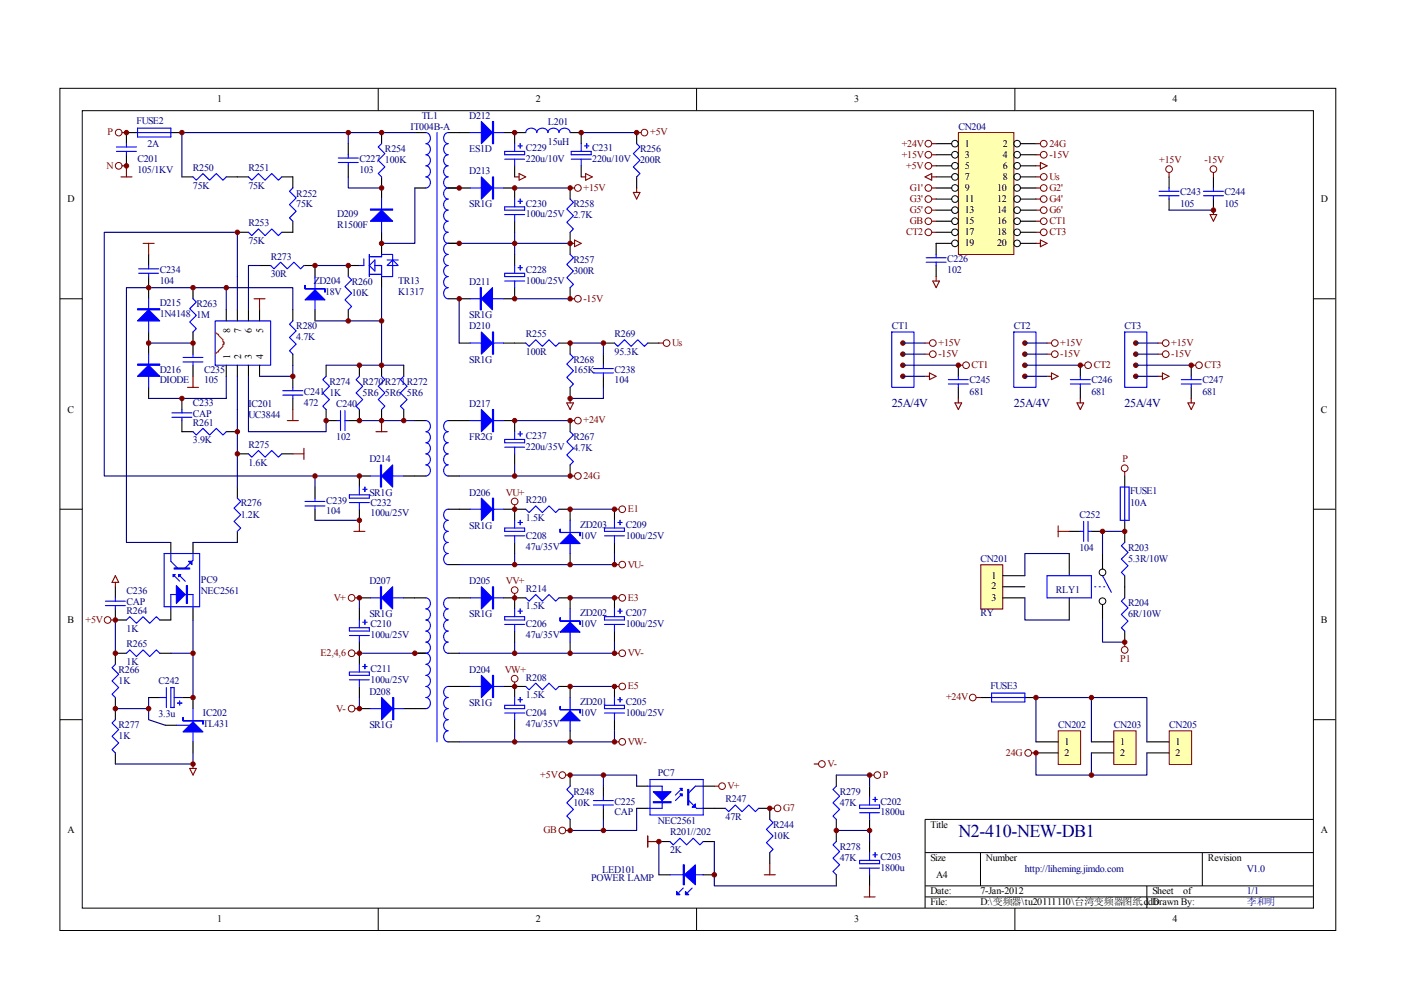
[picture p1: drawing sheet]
<svg xmlns="http://www.w3.org/2000/svg" width="297mm" height="210mm" viewBox="0 0 297 210" stroke-linecap="round" stroke-linejoin="round" font-family="sans-serif">
<g fill="none" stroke="#000" stroke-width=".21">
<path d="M12.7 18.7h270.5v178.6h-270.5zM80.2 18.7v4.7M147.7 18.7v4.7M215.2 18.7v4.7M17.4 23.5h261.1v169h-261.1zM12.7 63.3h4.7M278.4 63.3h4.7M12.7 108h4.7M278.4 108h4.7M12.7 152.6h4.7M278.4 152.6h4.7M278.4 173.7h-82.3v18.8"/>
<path d="M80.2 192.5v4.7M147.7 192.5v4.7M196.1 180.8h82.3M196.1 187.8h82.3M196.1 190.2h82.3M207.9 180.8v7M215.2 192.5v4.7M243.2 187.8v4.7M254.9 180.8v7"/>
</g>
<g fill="none" stroke="#000" stroke-width=".23">
<path d="M26.8 28.1v2.4M26.8 32.8v2.4M38.6 37.5h2.3M48 37.5h4.7M59.7 37.5h2.4v2.4M73.8 30.5v2.3M73.8 35.2v2.3M80.9 28.1v2.4M80.9 37.5v4.7M88 28.1h2.3M88 39.9h2.3M95 28.1h4.7"/>
<path d="M95 39.9h4.7M106.8 28.1h4.7M106.8 39.9h2.3v2.3M109.1 28.1v2.4M109.1 35.2v2.3M120.9 28.1h2.3v2.4M120.9 39.9v2.3M123.2 35.2v2.3M135 28.1v2.4M135 37.5v2.4M31.5 53.9v2.4M31.5 58.6v4.7"/>
<path d="M50.3 49.3h2.4M55 56.3h2.4M62.1 46.9v2.4h-2.4M64.4 56.3h2.4v2.3M76.2 56.3h-2.4v2.3M80.9 49.3v4.6M80.9 58.6v2.4M95 51.6h2.4M109.1 46.9v2.4M109.1 53.9v2.4M120.9 49.3v4.6M31.5 70.4v4.7"/>
<path d="M40.9 61v2.3M40.9 70.4v4.7M40.9 77.4v2.4M48 65.7v2.3M48 77.4v2.4M50.3 65.7v2.3M50.3 77.4v2.4M52.7 65.7v2.3M52.7 77.4v2.4M55 65.7v2.3M55 77.4v2.4M62.1 65.7v2.3"/>
<path d="M62.1 75.1v2.3M62.1 79.8v2.3M66.8 65.7v2.3M69.1 77.4v2.4M73.8 65.7v2.3M76.2 77.4v2.4M80.9 77.4v2.4M85.6 77.4v2.4M95 63.3h4.7M97.4 72.7h2.3M106.8 72.7h4.7M109.1 61v2.3h-2.3"/>
<path d="M118.5 72.7h2.4v2.4M120.9 61v2.3M127.9 72.7h2.4M127.9 75.1v2.3M127.9 79.8v2.3M137.3 72.7h2.4M31.5 82.1v2.4M38.6 84.5v2.3M38.6 89.2v2.3h2.3M48 91.5h2.3M50.3 96.2h2.4M59.7 96.2h2.4"/>
<path d="M62.1 84.5v2.3M69.1 86.8v2.4h2.4M76.2 86.8v2.4h-2.4M80.9 86.8v2.4M85.6 86.8v2.4M88 89.2h2.3M95 89.2h4.7M106.8 89.2h2.3v2.3M109.1 96.2v2.4M120.9 82.1v2.4M120.9 89.2v2.3M120.9 98.6v2.3"/>
<path d="M36.2 115v2.4M40.9 115v2.4M50.3 103.3v2.3M50.3 112.7v2.3M66.8 103.3v2.3M66.8 108v2.3M76.2 108v2.3M78.5 100.9h-2.3v2.4M85.6 100.9h4.7M95 100.9h2.4M95 119.7h2.4M95 108h4.7"/>
<path d="M106.8 108h4.7M109.1 108v2.3M109.1 115v2.4M118.5 108h2.4v2.3M120.9 117.4v2.3M130.3 108v2.3M130.3 115v2.4M24.5 129.1v2.4h2.3M24.5 124.4v2.4M26.8 138.5h-2.3v2.4M33.9 138.5h2.3M36.2 129.1v2.4h-2.3"/>
<path d="M40.9 129.1v2.4M76.2 126.8h2.3M76.2 129.1v2.4M76.2 136.2v4.7M85.6 126.8h4.7M88 138.5h2.3M95 126.8h4.7M95 138.5h2.4M106.8 126.8h4.7M109.1 126.8v2.3M109.1 133.8v2.4M118.5 126.8h2.4v2.3"/>
<path d="M120.9 136.2v2.3M130.3 126.8v2.3M130.3 133.8v2.4M24.5 147.9v4.7M24.5 159.6v2.4M31.5 147.9h2.4M35 153.8h2.4M38.6 147.9h2.3v2.3M40.9 157.3v2.3M76.2 150.2h2.3M76.2 145.5v2.4M85.6 150.2h4.7"/>
<path d="M95 145.5h4.7M95 157.3h2.4M106.8 145.5h4.7M109.1 145.5v2.4M109.1 152.6v2.3M118.5 145.5h2.4v2.4M120.9 154.9v2.4M130.3 145.5v2.4M130.3 152.6v2.3M120.9 164.3v2.4M120.9 173.7v2.4M127.9 166.7v2.3"/>
<path d="M127.9 171.4v2.3M135 166.7h2.3M135 171.4h2.3M149.1 166.7h2.3M149.1 171.4h4.7M160.9 171.4h2.3v2.3M163.2 180.8v2.3"/>
</g>
<g fill="none" stroke="#00f" stroke-width=".23">
<path d="M24.7 31.2h4.2M24.7 32.1h4.2M26.8 30.5v.7M26.8 32.1v.7M40.9 37.5l.7 .7 1.4-1.4 1.4 1.4 1.5-1.4 1.4 1.4 .7-.7M52.7 37.5l.7 .7 1.4-1.4 1.4 1.4 1.4-1.4 1.4 1.4 .7-.7M62.1 39.9l-.7 .7 1.4 1.4-1.4 1.4 1.4 1.4-1.4 1.4 .7 .7M71.7 33.5h4.3M71.7 34.5h4.3M73.8 32.8v.7M73.8 34.5v.7M80.9 30.5l-.7 .7 1.4 1.4-1.4 1.4 1.4 1.4-1.4 1.4 .7 .7"/>
<path d="M90.3 28.1a1.2 1.2 0 0 1 .9 1.2 1.2 1.2 0 0 1-.9 1.2 1.2 1.2 0 0 1 .9 1.1 1.2 1.2 0 0 1-.9 1.2 1.2 1.2 0 0 1 .9 1.2 1.2 1.2 0 0 1-.9 1.2 1.2 1.2 0 0 1 .9 1.1 1.2 1.2 0 0 1-.9 1.2 1.2 1.2 0 0 1 .9 1.2 1.2 1.2 0 0 1-.9 1.2M92.7 28.1v129.2M95 28.1a1.2 1.2 0 0 0-.9 1.2 1.2 1.2 0 0 0 .9 1.2 1.21 1.21 0 0 0-.9 1.1 1.21 1.21 0 0 0 .9 1.2 1.2 1.2 0 0 0-.9 1.2 1.2 1.2 0 0 0 .9 1.2 1.2 1.2 0 0 0-.9 1.1 1.2 1.2 0 0 0 .9 1.2 1.2 1.2 0 0 0-.9 1.2 1.2 1.2 0 0 0 .9 1.2 1.2 1.2 0 0 0-.9 1.1 1.2 1.2 0 0 0 .9 1.2 1.2 1.2 0 0 0-.9 1.2 1.2 1.2 0 0 0 .9 1.2 1.2 1.2 0 0 0-.9 1.1 1.2 1.2 0 0 0 .9 1.2 1.21 1.21 0 0 0-.9 1.2 1.21 1.21 0 0 0 .9 1.2 1.2 1.2 0 0 0-.9 1.1 1.2 1.2 0 0 0 .9 1.2 1.2 1.2 0 0 0-.9 1.2 1.2 1.2 0 0 0 .9 1.1 1.2 1.2 0 0 0-.9 1.2 1.2 1.2 0 0 0 .9 1.2 1.2 1.2 0 0 0-.9 1.2 1.2 1.2 0 0 0 .9 1.1 1.2 1.2 0 0 0-.9 1.2 1.2 1.2 0 0 0 .9 1.2 1.2 1.2 0 0 0-.9 1.2 1.2 1.2 0 0 0 .9 1.1M99.7 28.1h7.1M99.7 39.9h7.1M107 32.1h4.2v.7h-4.2zM107 33.7h4.2M109.1 30.5v1.6M109.1 33.7v1.5M109.8 30.9h1M110.3 30.5v.9M111.5 28.1a1.21 1.21 0 0 1 1.1-.9 1.21 1.21 0 0 1 1.2 .9 1.21 1.21 0 0 1 1.2-.9 1.21 1.21 0 0 1 1.2 .9 1.2 1.2 0 0 1 1.2-.9 1.2 1.2 0 0 1 1.1 .9 1.21 1.21 0 0 1 1.2-.9 1.21 1.21 0 0 1 1.2 .9"/>
<path d="M121.1 32.1h4.2v.7h-4.2zM121.1 33.7h4.2M123.2 30.5v1.6M123.2 33.7v1.5M123.9 30.9h1M124.4 30.5v.9M135 30.5l.7 .7-1.4 1.4 1.4 1.4-1.4 1.4 1.4 1.4-.7 .7M29.4 57h4.2M29.4 57.9h4.2M31.5 56.3v.7M31.5 57.9v.7M52.7 49.3l.7 .7 1.4-1.5 1.4 1.5 1.4-1.5 1.4 1.5 .7-.7"/>
<path d="M57.4 56.3l.7 .7 1.4-1.4 1.4 1.4 1.4-1.4 1.4 1.4 .7-.7M66.8 58.6v7.1M73.8 58.6l.7 .7-1.4 1.5 1.4 1.4-1.4 1.4 1.4 1.4-.7 .7M77.1 54.9v1.4h-.9M78.3 54.4h2.6v-.5h2.3v4.7h-2.3v-2.3h-1.4M78.3 53.9v4.7M78.3 58.2h2.6M78.3 56.3l1.2-1.2v2.4zM80.9 42.2v7.1M82.1 56.3l1.1-1.2 1.2 1.2zM82.1 55.1h2.3M107 57.9h4.2v.7h-4.2z"/>
<path d="M107 43.9h4.2v.7h-4.2zM107 45.5h4.2M107 59.6h4.2M109.1 42.2v1.7M109.1 45.5v1.4M109.1 56.3v1.6M109.1 59.6v1.4M109.8 42.7h1M109.8 56.8h1M110.3 42.2v.9M110.3 56.3v.9M120.9 53.9l.7 .8-1.4 1.4 1.4 1.4-1.4 1.4 1.4 1.4-.7 .7"/>
<path d="M120.9 42.2l.7 .7-1.4 1.4 1.4 1.4-1.4 1.4 1.4 1.4-.7 .8M31.5 63.3v7.1M31.5 75.1v7M38.8 75.8h4.2M38.8 76.7h4.2M40.9 63.3l.7 .7-1.4 1.5 1.4 1.4-1.4 1.4 1.4 1.4-.7 .7M40.9 75.1v.7M40.9 76.7v.7M45.6 68h11.8v9.4h-11.8zM62.1 68l-.7 .7 1.4 1.5-1.4 1.4 1.4 1.4-1.4 1.4 .7 .7M69.1 79.8l-.7 .7 1.4 1.4-1.4 1.4 1.4 1.4-1.4 1.4 .7 .7M76.2 79.8l-.7 .7 1.4 1.4-1.4 1.4 1.4 1.4-1.4 1.4 .7 .7"/>
<path d="M80.9 79.8l.7 .7-1.4 1.4 1.4 1.4-1.4 1.4 1.4 1.4-.7 .7M85.6 79.8l-.7 .7 1.4 1.4-1.4 1.4 1.4 1.4-1.4 1.4 .7 .7M99.7 63.3h7.1M99.7 72.7h7.1M111.5 72.7l.7 .7 1.4-1.4 1.4 1.4 1.4-1.4 1.4 1.4 .7-.7M120.9 75.1l.7 .7-1.4 1.4 1.4 1.4-1.4 1.4 1.4 1.4-.7 .7M125.8 78.1h4.2M125.8 79.1h4.2M127.9 77.4v.7M127.9 79.1v.7M130.3 72.7l.7 .7 1.4-1.4 1.4 1.4 1.4-1.4 1.4 1.4 .7-.7M36.4 87.5h4.3"/>
<path d="M36.4 88.5h4.3M38.6 86.8v.7M38.6 88.5v.7M40.9 91.5l.7 .7 1.4-1.4 1.4 1.4 1.5-1.4 1.4 1.4 .7-.7M52.7 96.2l.7 .7 1.4-1.4 1.4 1.4 1.4-1.4 1.4 1.4 .7-.7M60 82.8h4.2M60 83.8h4.2M62.1 82.1v.7M62.1 83.8v.7M71.5 89.2h.7M72.2 87.1v4.2M73.1 89.2h.7"/>
<path d="M73.1 87.1v4.2M90.3 89.2a1.2 1.2 0 0 1 .9 1.2 1.2 1.2 0 0 1-.9 1.1 1.2 1.2 0 0 1 .9 1.2 1.2 1.2 0 0 1-.9 1.2 1.2 1.2 0 0 1 .9 1.2 1.2 1.2 0 0 1-.9 1.1M90.3 96.2a1.2 1.2 0 0 1 .9 1.2 1.2 1.2 0 0 1-.9 1.2 1.2 1.2 0 0 1 .9 1.1 1.2 1.2 0 0 1-.9 1.2M95 96.2a1.2 1.2 0 0 0-.9 1.2 1.2 1.2 0 0 0 .9 1.2 1.2 1.2 0 0 0-.9 1.1 1.2 1.2 0 0 0 .9 1.2M95 89.2a1.2 1.2 0 0 0-.9 1.2 1.2 1.2 0 0 0 .9 1.1 1.2 1.2 0 0 0-.9 1.2 1.2 1.2 0 0 0 .9 1.2 1.2 1.2 0 0 0-.9 1.2 1.2 1.2 0 0 0 .9 1.1M99.7 89.2h7.1M107 93.2h4.2v.7h-4.2zM107 94.8h4.2M109.1 91.5v1.7M109.1 94.8v1.4M109.8 92h1M110.3 91.5v1"/>
<path d="M120.9 91.5l.7 .7-1.4 1.4 1.4 1.5-1.4 1.4 1.4 1.4-.7 .7M34.8 117.4h7.5v11.2h-7.5zM36.2 117.4v1.6l1.4 1.4M40.9 117.4v1.4l-1.6 1.6M50.3 105.6l.7 .7-1.4 1.4 1.4 1.4-1.4 1.5 1.4 1.4-.7 .7M64.7 107.3h4.2M64.7 106.3h4.2M66.8 105.6v.7M66.8 107.3v.7M74.1 104.9h4.2v.7h-4.2zM74.1 106.6h4.2M76.2 103.3v1.6"/>
<path d="M76.2 106.6v1.4M76.9 103.7h.9M77.4 103.3v.9M78.5 100.9h7.1M95 108a1.21 1.21 0 0 0-.9 1.1 1.21 1.21 0 0 0 .9 1.2 1.2 1.2 0 0 0-.9 1.2 1.2 1.2 0 0 0 .9 1.2 1.2 1.2 0 0 0-.9 1.1 1.2 1.2 0 0 0 .9 1.2 1.2 1.2 0 0 0-.9 1.2 1.2 1.2 0 0 0 .9 1.2 1.2 1.2 0 0 0-.9 1.1 1.2 1.2 0 0 0 .9 1.2M99.7 108h7.1M107 112h4.2v.7h-4.2zM107 113.6h4.2M109.1 110.3v1.7M109.1 113.6v1.4M109.8 110.8h1M110.3 110.3v1"/>
<path d="M111.5 108l.7 .7 1.4-1.4 1.4 1.4 1.4-1.4 1.4 1.4 .7-.7M120.9 110.3v7.1M128.2 112h4.2v.7h-4.2zM128.2 113.6h4.2M130.3 110.3v1.7M130.3 113.6v1.4M131 110.8h.9M131.5 110.3v1M22.3 127.5h4.3M22.3 128.4h4.3M24.5 126.8v.7M24.5 128.4v.7"/>
<path d="M26.8 131.5l.7-.7 1.4 1.4 1.4-1.4 1.4 1.4 1.5-1.4 .7 .7M26.8 138.5l.7-.7 1.4 1.4 1.4-1.4 1.4 1.4 1.5-1.4 .7 .7M36.2 129.1v-3h4.7v3M36.7 121.8l1.4 1.4M37.9 121.8l1.4 1.4M74.1 133.1h4.2v.7h-4.2zM74.1 134.7h4.2M76.2 131.5v1.6M76.2 134.7v1.5M76.9 131.9h.9M77.4 131.5v.9M78.5 126.8h7.1"/>
<path d="M90.3 126.8a1.2 1.2 0 0 1 .9 1.1 1.2 1.2 0 0 1-.9 1.2 1.2 1.2 0 0 1 .9 1.2 1.2 1.2 0 0 1-.9 1.2 1.2 1.2 0 0 1 .9 1.1 1.2 1.2 0 0 1-.9 1.2 1.2 1.2 0 0 1 .9 1.2 1.2 1.2 0 0 1-.9 1.2 1.2 1.2 0 0 1 .9 1.1 1.2 1.2 0 0 1-.9 1.2 1.2 1.2 0 0 1 .9 1.2 1.2 1.2 0 0 1-.9 1.2 1.2 1.2 0 0 1 .9 1.1 1.2 1.2 0 0 1-.9 1.2 1.2 1.2 0 0 1 .9 1.2 1.2 1.2 0 0 1-.9 1.1 1.2 1.2 0 0 1 .9 1.2 1.2 1.2 0 0 1-.9 1.2 1.2 1.2 0 0 1 .9 1.2 1.2 1.2 0 0 1-.9 1.1M95 126.8a1.2 1.2 0 0 0-.9 1.1 1.2 1.2 0 0 0 .9 1.2 1.2 1.2 0 0 0-.9 1.2 1.2 1.2 0 0 0 .9 1.2 1.2 1.2 0 0 0-.9 1.1 1.2 1.2 0 0 0 .9 1.2 1.2 1.2 0 0 0-.9 1.2 1.2 1.2 0 0 0 .9 1.2 1.2 1.2 0 0 0-.9 1.1 1.2 1.2 0 0 0 .9 1.2M99.7 126.8h7.1M107 130.8h4.2v.7h-4.2zM107 132.4h4.2M109.1 129.1v1.7M109.1 132.4v1.4M109.8 129.6h1M110.3 129.1v.9M111.5 126.8l.7 .7 1.4-1.4 1.4 1.4 1.4-1.4 1.4 1.4 .7-.7M120.9 129.1v7.1M128.2 130.8h4.2v.7h-4.2z"/>
<path d="M128.2 132.4h4.2M130.3 129.1v1.7M130.3 132.4v1.4M131 129.6h.9M131.5 129.1v.9M24.5 140.9l-.7 .7 1.4 1.4-1.4 1.4 1.4 1.4-1.4 1.4 .7 .7M24.5 152.6l-.7 .7 1.4 1.4-1.4 1.4 1.4 1.4-1.4 1.4 .7 .7M33.9 147.9h1.4M35.3 145.8v4.2M36.2 145.8h.7v4.2h-.7zM36.9 147.9h1.7M37.4 153.8h3.3"/>
<path d="M37.6 149.1h1M38.1 148.6v.9M40.9 150.2v7.1M74.1 142.5h4.2v.7h-4.2zM74.1 144.1h4.2M76.2 140.9v1.6M76.2 144.1v1.4M76.9 141.3h.9M77.4 140.9v.9M78.5 150.2h7.1M95 145.5a1.2 1.2 0 0 0-.9 1.2 1.2 1.2 0 0 0 .9 1.2 1.2 1.2 0 0 0-.9 1.2 1.2 1.2 0 0 0 .9 1.1 1.2 1.2 0 0 0-.9 1.2 1.2 1.2 0 0 0 .9 1.2 1.2 1.2 0 0 0-.9 1.2 1.2 1.2 0 0 0 .9 1.1 1.2 1.2 0 0 0-.9 1.2 1.2 1.2 0 0 0 .9 1.2M99.7 145.5h7.1"/>
<path d="M107 149.5h4.2v.7h-4.2zM107 151.2h4.2M109.1 147.9v1.6M109.1 151.2v1.4M109.8 148.4h1M110.3 147.9v.9M111.5 145.5l.7 .8 1.4-1.5 1.4 1.5 1.4-1.5 1.4 1.5 .7-.8M120.9 147.9v7M128.2 149.5h4.2v.7h-4.2zM128.2 151.2h4.2M130.3 147.9v1.6M130.3 151.2v1.4"/>
<path d="M131 148.4h.9M131.5 147.9v.9M120.9 166.7l-.7 .7 1.4 1.4-1.4 1.4 1.4 1.4-1.4 1.4 .7 .7M125.8 169.7h4.2M125.8 170.7h4.2M127.9 169v.7M127.9 170.7v.7M137.3 166.7h3.1v4.7h-3.1M137.8 165.3h11.3v7.5h-11.3zM144.6 168.3l-1.4 1.4M144.6 167.2l-1.4 1.4M146 169.7l1.7 1.7h1.4"/>
<path d="M149.1 166.7h-1.7l-1.4 1.4M153.8 171.4l.7 .7 1.4-1.4 1.4 1.4 1.4-1.4 1.4 1.4 .8-.7M163.2 173.7l.7 .7-1.4 1.4 1.4 1.5-1.4 1.4 1.4 1.4-.7 .7"/>
</g>
<g fill="#00f" stroke="#00f" stroke-width=".23">
<path d="M78.5 46.9l2.4-2.3 2.3 2.3z"/>
<path d="M64.7 63.6l2.1-2.1 2.1 2.1z"/>
<path d="M31.5 77.4l2.4 2.4h-4.7z"/>
<path d="M29.2 68l2.3-2.3 2.4 2.3z"/>
<path d="M83.2 98.6v4.7l-2.3-2.4z"/>
<path d="M37.4 124.2l1.9 1.9-1.9 1.8z"/>
<path d="M36.7 121.8h.5l-.5 .5z"/>
<path d="M37.9 121.8h.4l-.4 .5z"/>
<path d="M40 119h.7v.7z"/>
<path d="M38.8 155.2l2.1-2.1 2.1 2.1z"/>
<path d="M102.1 25.8l2.3 2.3-2.3 2.4z"/>
<path d="M102.1 37.5l2.3 2.4-2.3 2.3z"/>
<path d="M102.1 63.3l2.3-2.3v4.7z"/>
<path d="M102.1 70.4l2.3 2.3-2.3 2.4z"/>
<path d="M102.1 86.8l2.3 2.4-2.3 2.3z"/>
<path d="M102.1 105.6l2.3 2.4-2.3 2.3z"/>
<path d="M102.1 124.4l2.3 2.4-2.3 2.3z"/>
<path d="M83.2 124.4v4.7l-2.3-2.3z"/>
<path d="M102.1 143.2l2.3 2.3-2.3 2.4z"/>
<path d="M80.9 147.9l2.3 2.3-2.3 2.4z"/>
<path d="M118.8 115.3l2.1-2.2 2.1 2.2z"/>
<path d="M118.8 134l2.1-2.1 2.1 2.1z"/>
<path d="M118.8 152.8l2.1-2.1 2.1 2.1z"/>
<path d="M138.5 167.9h3.8l-1.9 1.8z"/>
<path d="M144.2 167.2h.4v.4z"/>
<path d="M144.2 168.3h.4v.5z"/>
<path d="M147.4 170.4v.7h-.7z"/>
<path d="M78.5 44.3h4.7v.3h-4.7z" fill-rule="evenodd"/>
<path d="M64.7 60.5v.7h4.2v.7v-.7h-4.2z" fill-rule="evenodd"/>
<path d="M29.2 77.2h4.7v.2h-4.7z" fill-rule="evenodd"/>
<path d="M29.2 65.5h4.7v.2h-4.7z" fill-rule="evenodd"/>
<path d="M80.7 98.6h.2v4.7h-.2z" fill-rule="evenodd"/>
<path d="M39.5 124.2h.2v3.7h-.2z" fill-rule="evenodd"/>
<path d="M36.9 120.4h3.3v.3h-3.3z" fill-rule="evenodd"/>
<path d="M38.8 152.1v.7h4.2v.7v-.7h-4.2z" fill-rule="evenodd"/>
<path d="M104.4 25.8h.2v4.7h-.2z" fill-rule="evenodd"/>
<path d="M104.4 37.5h.2v4.7h-.2z" fill-rule="evenodd"/>
<path d="M101.8 61h.3v4.7h-.3z" fill-rule="evenodd"/>
<path d="M104.4 70.4h.2v4.7h-.2z" fill-rule="evenodd"/>
<path d="M104.4 86.8h.2v4.7h-.2z" fill-rule="evenodd"/>
<path d="M104.4 105.6h.2v4.7h-.2z" fill-rule="evenodd"/>
<path d="M104.4 124.4h.2v4.7h-.2z" fill-rule="evenodd"/>
<path d="M80.7 124.4h.2v4.7h-.2z" fill-rule="evenodd"/>
<path d="M104.4 143.2h.2v4.7h-.2z" fill-rule="evenodd"/>
<path d="M83.2 147.9h.3v4.7h-.3z" fill-rule="evenodd"/>
<path d="M118.8 112.2v.7h4.2v.7v-.7h-4.2z" fill-rule="evenodd"/>
<path d="M118.8 131v.7h4.2v.7v-.7h-4.2z" fill-rule="evenodd"/>
<path d="M118.8 149.8v.7h4.2v.7v-.7h-4.2z" fill-rule="evenodd"/>
<path d="M138.5 170h3.8v.2h-3.8z" fill-rule="evenodd"/>
<path d="M145.8 167.4h.2v3.3h-.2z" fill-rule="evenodd"/>
</g>
<path d="M45.6 70.4l.5 .5h.2v.2l.5 .5a.74 .74 0 0 1 .5 .9h.2v.5h-.2a.74 .74 0 0 1-.5 .9l-.5 .5v.2h-.2l-.5 .5" fill="none" stroke="#f00" stroke-width=".23"/>
<g fill="none" stroke="#800000" stroke-width=".21">
<circle cx="25.2" cy="35.2" r=".71"/>
<circle cx="25.2" cy="28.1" r=".71"/>
<circle cx="122.5" cy="39.9" r=".71"/>
<circle cx="136.6" cy="28.1" r=".7"/>
<circle cx="122.5" cy="63.3" r=".71"/>
<circle cx="141.3" cy="72.7" r=".71"/>
<circle cx="122.5" cy="89.2" r=".71"/>
<circle cx="109.1" cy="106.3" r=".71"/>
<circle cx="122.5" cy="100.9" r=".71"/>
<circle cx="131.9" cy="119.7" r=".71"/>
<circle cx="131.9" cy="108" r=".71"/>
<circle cx="22.8" cy="131.5" r=".7"/>
<circle cx="74.5" cy="126.8" r=".71"/>
<circle cx="74.5" cy="138.5" r=".71"/>
<circle cx="109.1" cy="125.1" r=".71"/>
<circle cx="131.9" cy="126.8" r=".71"/>
<circle cx="131.9" cy="138.5" r=".71"/>
<circle cx="74.5" cy="150.2" r=".71"/>
<circle cx="109.1" cy="143.9" r=".71"/>
<circle cx="131.9" cy="157.3" r=".71"/>
<circle cx="131.9" cy="145.5" r=".71"/>
<circle cx="119.2" cy="176.1" r=".71"/>
<circle cx="119.2" cy="164.3" r=".71"/>
<circle cx="153.1" cy="166.7" r=".71"/>
<circle cx="164.9" cy="171.4" r=".7"/>
<circle cx="174.3" cy="162" r=".71"/>
</g>
<g fill="none" stroke="#800000" stroke-width=".23">
<path d="M25.6 37.5h2.4M25.9 28.1h.9M25.9 35.2h.9v2.3M109.1 37.5h1M110.1 36.8l1.4 .7-1.4 .7zM120.9 39.9h.9M123.2 37.5h1M124.2 36.8l1.4 .7-1.4 .7zM135 28.1h.9M135 39.9v.9M30.3 51.6h2.4M31.5 51.6v2.3"/>
<path d="M120.9 51.6h.9M121.8 50.9l1.4 .7-1.4 .7zM134.3 40.8h1.4l-.7 1.4zM40.9 79.8v2.3M53.9 63.3h2.3M55 63.3v2.4M120.9 63.3h.9M139.7 72.7h.9M39.7 82.1h2.4M60.9 89.2h2.4M62.1 86.8v2.4M62.1 96.2h2.3"/>
<path d="M64.4 95.1v2.3M79.7 91.5h2.4M80.9 89.2v2.3M120.2 85.4h1.4l-.7 1.4zM120.9 89.2h.9M120.9 84.5v.9M75 112.7h2.4M76.2 110.3v2.4M109.1 107v1M120.9 100.9h.9M130.3 119.7h.9M130.3 108h.9"/>
<path d="M23.5 131.5h1M24.5 122.1l.7 1.4h-1.4zM24.5 123.5v.9M75.3 126.8h.9M75.3 138.5h.9M109.1 125.8v1M130.3 126.8h.9M130.3 138.5h.9M75.3 150.2h.9M109.1 144.6v.9M130.3 157.3h.9M130.3 145.5h.9"/>
<path d="M40.2 162.9h1.4l-.7 1.4zM40.9 162v.9M119.9 164.3h1M119.9 176.1h1M151.4 166.7h1M163.2 171.4h.9M172.6 162h1M162 185.5h2.4M163.2 183.1v2.4"/>
</g>
<g fill="none" stroke="#000080" stroke-width=".23">
<path d="M38.6 28.1h49.4M73.8 37.5v2.4h7.1M73.8 28.1v2.4M88 39.9v11.7h-7.1M109.1 39.9h11.8M123.2 28.1h11.8M50.3 49.3h-28.2v51.6h54.1M50.3 58.6v7.1M55 56.3h-2.3v9.4M66.8 56.3h7M97.4 51.6h23.5M109.1 49.3v4.6"/>
<path d="M31.5 72.7h9.4M48 65.7v-4.7h14.1v4.7M48 61h-21.2v54h9.4M48 79.8v4.7h-16.5M50.3 79.8v23.5M52.7 79.8v11.7h16.4v-2.3M62.1 77.4v2.4h-7.1M66.8 68h14.1M69.1 77.4h16.5M80.9 61v16.4M97.4 63.3v9.4M109.1 63.3h11.8"/>
<path d="M120.9 72.7h7v2.4M76.2 89.2h11.8M109.1 89.2h11.8M109.1 98.6v2.3M127.9 82.1v2.4h-7M40.9 115h9.4M66.8 100.9v2.4M66.8 110.3h9.4M97.4 100.9h23.5M109.1 117.4v2.3M120.9 108h9.4M130.3 117.4v2.3h-32.9"/>
<path d="M24.5 131.5v7M36.2 138.5h4.7M40.9 131.5v16.4M76.2 138.5h11.8M76.2 126.8v2.3M109.1 136.2v2.3M120.9 126.8h9.4M130.3 136.2v2.3h-32.9M24.5 150.2h7v2.4l3.5 1.2M31.5 147.9v2.3M40.9 159.6v2.4h-16.4M76.2 147.9v2.3"/>
<path d="M109.1 154.9v2.4M120.9 145.5h9.4M130.3 154.9v2.4h-32.9M120.9 164.3h14.1v2.4M127.9 164.3v2.4M127.9 173.7v2.4M135 171.4v4.7h-14.1"/>
</g>
<g fill="#800000" stroke="#800000" stroke-width=".21">
<circle cx="69.1" cy="89.2" r=".47"/>
<circle cx="62.1" cy="79.8" r=".47"/>
<circle cx="76.2" cy="77.4" r=".47"/>
<circle cx="80.9" cy="77.4" r=".47"/>
<circle cx="80.9" cy="68" r=".47"/>
<circle cx="73.8" cy="68" r=".47"/>
<circle cx="80.9" cy="39.9" r=".47"/>
<circle cx="80.9" cy="51.6" r=".47"/>
<circle cx="48" cy="61" r=".47"/>
<circle cx="40.9" cy="61" r=".47"/>
<circle cx="40.9" cy="72.7" r=".47"/>
<circle cx="31.5" cy="72.7" r=".47"/>
<circle cx="38.6" cy="84.5" r=".47"/>
<circle cx="76.2" cy="89.2" r=".47"/>
<circle cx="80.9" cy="89.2" r=".47"/>
<circle cx="76.2" cy="110.3" r=".47"/>
<circle cx="24.5" cy="131.5" r=".47"/>
<circle cx="24.5" cy="138.5" r=".47"/>
<circle cx="24.5" cy="150.2" r=".47"/>
<circle cx="40.9" cy="147.9" r=".47"/>
<circle cx="40.9" cy="162" r=".47"/>
<circle cx="40.9" cy="138.5" r=".47"/>
<circle cx="31.5" cy="150.2" r=".47"/>
<circle cx="50.3" cy="91.5" r=".47"/>
<circle cx="50.3" cy="96.2" r=".47"/>
<circle cx="31.5" cy="61" r=".47"/>
<circle cx="85.6" cy="89.2" r=".47"/>
<circle cx="97.4" cy="39.9" r=".47"/>
<circle cx="88" cy="138.5" r=".47"/>
<circle cx="76.2" cy="138.5" r=".47"/>
<circle cx="76.2" cy="150.2" r=".47"/>
<circle cx="76.2" cy="126.8" r=".47"/>
<circle cx="120.9" cy="157.3" r=".47"/>
<circle cx="109.1" cy="157.3" r=".47"/>
<circle cx="120.9" cy="145.5" r=".47"/>
<circle cx="120.9" cy="126.8" r=".47"/>
<circle cx="130.3" cy="119.7" r=".47"/>
<circle cx="120.9" cy="119.7" r=".47"/>
<circle cx="109.1" cy="119.7" r=".47"/>
<circle cx="120.9" cy="108" r=".47"/>
<circle cx="120.9" cy="100.9" r=".47"/>
<circle cx="97.4" cy="63.3" r=".47"/>
<circle cx="97.4" cy="51.6" r=".47"/>
<circle cx="120.9" cy="89.2" r=".47"/>
<circle cx="109.1" cy="89.2" r=".47"/>
<circle cx="109.1" cy="100.9" r=".47"/>
<circle cx="109.1" cy="51.6" r=".47"/>
<circle cx="109.1" cy="39.9" r=".47"/>
<circle cx="120.9" cy="39.9" r=".47"/>
<circle cx="135" cy="28.1" r=".47"/>
<circle cx="120.9" cy="51.6" r=".47"/>
<circle cx="120.9" cy="84.5" r=".47"/>
<circle cx="120.9" cy="72.7" r=".47"/>
<circle cx="127.9" cy="72.7" r=".47"/>
<circle cx="120.9" cy="63.3" r=".47"/>
<circle cx="109.1" cy="63.3" r=".47"/>
<circle cx="73.8" cy="56.3" r=".47"/>
<circle cx="120.9" cy="138.5" r=".47"/>
<circle cx="109.1" cy="138.5" r=".47"/>
<circle cx="109.1" cy="126.8" r=".47"/>
<circle cx="130.3" cy="138.5" r=".47"/>
<circle cx="130.3" cy="157.3" r=".47"/>
<circle cx="109.1" cy="145.5" r=".47"/>
<circle cx="109.1" cy="108" r=".47"/>
<circle cx="130.3" cy="108" r=".47"/>
<circle cx="130.3" cy="126.8" r=".47"/>
<circle cx="130.3" cy="145.5" r=".47"/>
</g>
<path d="M203.3 28.2h11.7v25.7h-11.7z" fill="#ffffb0"/>
<g fill="none" stroke="#800000" stroke-width=".21">
<path d="M203.2 28.1h11.8v25.8h-11.8z"/>
<circle cx="196.8" cy="35.2" r=".71"/>
<circle cx="196.8" cy="32.8" r=".71"/>
<circle cx="196.8" cy="30.5" r=".71"/>
<circle cx="196.8" cy="39.9" r=".71"/>
<circle cx="221.3" cy="32.8" r=".71"/>
<circle cx="221.3" cy="30.5" r=".71"/>
<circle cx="221.3" cy="37.5" r=".71"/>
<circle cx="221.3" cy="39.9" r=".71"/>
<circle cx="247.9" cy="35.9" r=".71"/>
<circle cx="257.3" cy="35.9" r=".71"/>
<circle cx="196.8" cy="49.2" r=".71"/>
<circle cx="196.8" cy="44.6" r=".71"/>
<circle cx="196.8" cy="46.9" r=".71"/>
<circle cx="196.8" cy="42.2" r=".71"/>
<circle cx="221.3" cy="49.2" r=".71"/>
<circle cx="221.3" cy="44.6" r=".71"/>
<circle cx="221.3" cy="46.9" r=".71"/>
<circle cx="221.3" cy="42.2" r=".71"/>
</g>
<g fill="none" stroke="#000" stroke-width=".21">
<circle cx="202.5" cy="35.2" r=".71"/>
<circle cx="202.5" cy="32.8" r=".71"/>
<circle cx="202.5" cy="37.5" r=".71"/>
<circle cx="202.5" cy="39.9" r=".71"/>
<circle cx="202.5" cy="30.5" r=".71"/>
<circle cx="215.6" cy="35.2" r=".71"/>
<circle cx="215.6" cy="32.8" r=".71"/>
<circle cx="215.6" cy="30.5" r=".7"/>
<circle cx="215.6" cy="37.5" r=".7"/>
<circle cx="215.6" cy="39.9" r=".7"/>
<circle cx="202.5" cy="51.6" r=".71"/>
<circle cx="202.5" cy="49.2" r=".71"/>
<circle cx="202.5" cy="44.6" r=".71"/>
<circle cx="202.5" cy="46.9" r=".71"/>
<circle cx="202.5" cy="42.2" r=".71"/>
<circle cx="215.6" cy="49.2" r=".71"/>
<circle cx="215.6" cy="51.6" r=".71"/>
<circle cx="215.6" cy="44.6" r=".7"/>
<circle cx="215.6" cy="46.9" r=".7"/>
<circle cx="215.6" cy="42.2" r=".7"/>
</g>
<g fill="none" stroke="#000" stroke-width=".23">
<path d="M198.5 30.5h3.3M198.5 32.8h3.3M198.5 35.2h3.3M198.5 37.5h3.3M198.5 39.9h3.3M216.3 30.5h3.3M216.3 32.8h3.3M216.3 35.2h3.3M216.3 37.5h3.3M216.3 39.9h3.3M247.9 37.5v2.4M257.3 37.5v2.4"/>
<path d="M198.5 42.2h3.3M198.5 44.6h3.3M198.5 46.9h3.3M198.5 49.3h3.3M198.5 56.3v2.3M201.8 51.6h-3.3v2.3M216.3 42.2h3.3M216.3 44.6h3.3M216.3 46.9h3.3M216.3 49.3h3.3M216.3 51.6h3.3M247.9 42.2v2.4"/>
<path d="M257.3 42.2v2.4"/>
</g>
<g fill="none" stroke="#800000" stroke-width=".23">
<path d="M196.1 37.5l1.4-.7v1.4zM197.5 30.5h1M197.5 32.8h1M197.5 35.2h1M197.5 37.5h1M197.5 39.9h1M219.6 30.5h1M219.6 32.8h1M219.6 35.2h1M219.6 37.5h1M219.6 39.9h1M220.6 34.5l1.4 .7-1.4 .7z"/>
<path d="M247.9 36.6v.9M257.3 36.6v.9M197.5 46.9h1M197.5 49.3h1M197.5 42.2h1M197.5 44.6h1M197.8 59.6h1.4l-.7 1.4zM198.5 58.6v1M219.6 46.9h1M219.6 49.3h1M219.6 51.6h1M219.6 42.2h1"/>
<path d="M219.6 44.6h1M220.6 50.9l1.4 .7-1.4 .7zM256.6 45.5h1.4l-.7 1.4zM257.3 44.6v.9"/>
</g>
<path d="M247.9 39.9v.7M257.3 39.9v.7M196.4 55.6h4.2M196.4 54.7h4.2M198.5 53.9v.8M198.5 55.6v.7M245.7 41.5h4.3M245.7 40.6h4.3M247.9 41.5v.7M255.2 41.5h4.2M255.2 40.6h4.2M257.3 41.5v.7" fill="none" stroke="#00f" stroke-width=".23"/>
<path d="M247.9 44.6h9.4" fill="none" stroke="#000080" stroke-width=".23"/>
<path d="M248 155h4.6v7.1h-4.6z" fill="#ffffb0"/>
<path d="M247.9 155h4.7v7.1h-4.7z" fill="none" stroke="#800000" stroke-width=".21"/>
<path d="M243.2 157.3h4.7M243.2 159.6h4.7" fill="none" stroke="#000" stroke-width=".23"/>
<path d="M236.2 155h4.7v7.1h-4.7z" fill="#ffffb0"/>
<path d="M236.1 155h4.8v7.1h-4.8z" fill="none" stroke="#800000" stroke-width=".21"/>
<path d="M231.4 157.3h4.7M231.4 159.6h4.7" fill="none" stroke="#000" stroke-width=".23"/>
<path d="M224.5 155h4.6v7.1h-4.6z" fill="#ffffb0"/>
<g fill="none" stroke="#800000" stroke-width=".21">
<path d="M224.4 155h4.7v7.1h-4.7z"/>
<circle cx="206.2" cy="147.9" r=".71"/>
<circle cx="218" cy="159.6" r=".71"/>
</g>
<path d="M226.7 117.4v4.7M233.8 117.4v3.3M226.7 126.8v4.7M233.8 128.2v3.3M207.9 147.9h2.3M217.3 147.9h2.3M219.6 157.3h4.7M219.6 159.6h4.7" fill="none" stroke="#000" stroke-width=".23"/>
<path d="M222 122.1h9.4v4.7h-9.4zM232.1 124.4h.2M233 124.4h.3M233.8 122.1l1.8 3.5M234 124.4h.2M210.2 147h7.1v1.8h-7.1zM210.2 147.9h7.1" fill="none" stroke="#00f" stroke-width=".23"/>
<path d="M206.9 147.9h1M218.7 159.6h.9" fill="none" stroke="#800000" stroke-width=".23"/>
<path d="M219.6 157.3v-9.4h23.6v9.4M219.6 159.6v4.7h23.6v-4.7M231.4 147.9v9.4M231.4 159.6v4.7" fill="none" stroke="#000080" stroke-width=".23"/>
<circle cx="66.8" cy="56.3" r=".47" fill="#800000" stroke="#800000" stroke-width=".21"/>
<g fill="none" stroke="#000" stroke-width=".21">
<circle cx="233.8" cy="121.4" r=".71"/>
<circle cx="233.8" cy="127.5" r=".71"/>
</g>
<path d="M208 119.8h4.6v9.3h-4.6z" fill="#ffffb0"/>
<g fill="none" stroke="#800000" stroke-width=".21">
<path d="M207.9 119.7h4.7v9.4h-4.7z"/>
<circle cx="197.8" cy="75.1" r=".71"/>
<circle cx="197.8" cy="72.7" r=".71"/>
<circle cx="204.8" cy="77.4" r=".71"/>
<circle cx="223.6" cy="75.1" r=".7"/>
<circle cx="223.6" cy="72.7" r=".7"/>
<circle cx="230.7" cy="77.4" r=".7"/>
<circle cx="247.2" cy="72.7" r=".7"/>
<circle cx="247.2" cy="75.1" r=".7"/>
<circle cx="254.2" cy="77.4" r=".7"/>
<circle cx="238.5" cy="99.3" r=".71"/>
<circle cx="238.5" cy="137.8" r=".71"/>
<circle cx="186" cy="164.3" r=".71"/>
</g>
<g fill="none" stroke="#000" stroke-width=".23">
<path d="M26.8 28.1h2.4M36.2 28.1h2.4M203.2 77.4v2.4M229 77.4v2.4M252.6 77.4v2.4M203.2 82.1v2.4M229 82.1v2.4M252.6 82.1v2.4M226.7 112.7h2.3M231.4 112.7h2.4M238.5 100.9v2.4M238.5 110.3v4.7"/>
<path d="M212.6 122.1h4.7M212.6 124.4h4.7M212.6 126.8h4.7M238.5 122.1v4.7M238.5 133.8v2.4M139.7 178.4h2.3M149.1 178.4h2.3M177.3 164.3v2.4M177.3 173.7v4.7M184.4 166.7v2.3M184.4 173.7v2.4M184.4 178.4v2.4"/>
<path d="M139.7 185.5h2.3M149.1 185.5h2.3M177.3 185.5v2.3M184.4 185.5v2.3"/>
</g>
<g fill="none" stroke="#00f" stroke-width=".23">
<path d="M29.2 27.2h7v1.8h-7zM29.2 28.1h7M189.1 70.4h4.7v11.7h-4.7zM203.2 79.8v.7M214.9 70.4h4.7v11.7h-4.7zM229 79.8v.7M238.5 70.4h4.7v11.7h-4.7zM252.6 79.8v.7M201.1 81.4h4.2M201.1 80.5h4.2M203.2 81.4v.7M226.9 81.4h4.3"/>
<path d="M226.9 80.5h4.3M229 81.4v.7M250.4 81.4h4.3M250.4 80.5h4.3M252.6 81.4v.7M229 112.7h.8M229.8 110.6v4.2M230.7 112.7h.7M230.7 110.6v4.2M237.5 103.3h1.9v7h-1.9zM238.5 115l-.8 .7 1.5 1.4-1.5 1.4 1.5 1.4-1.5 1.5 .8 .7M238.5 103.3v7"/>
<path d="M238.5 126.8l-.8 .7 1.5 1.4-1.5 1.4 1.5 1.4-1.5 1.4 .8 .7M142 178.4l.7 .7 1.5-1.4 1.4 1.4 1.4-1.4 1.4 1.4 .7-.7M177.3 166.7l-.7 .7 1.4 1.4-1.4 1.4 1.4 1.4-1.4 1.4 .7 .7M177.3 178.4l-.7 .7 1.4 1.4-1.4 1.5 1.4 1.4-1.4 1.4 .7 .7M182.3 170.7h4.2v.7h-4.2zM182.3 172.3h4.2M184.4 169v1.7M184.4 172.3v1.4M185.1 169.5h.9M185.5 169v1M142 185.5h7.1M144.9 188.3l-1 .9"/>
<path d="M146.7 188.3l-.9 .9M182.3 182.4h4.2v.7h-4.2zM182.3 184.1h4.2M184.4 180.8v1.6M184.4 184.1v1.4M185.1 181.2h.9M185.5 180.8v.9"/>
</g>
<g fill="#800000" stroke="#800000" stroke-width=".21">
<circle cx="191.4" cy="72.7" r=".47"/>
<circle cx="191.4" cy="75.1" r=".47"/>
<circle cx="191.4" cy="77.4" r=".47"/>
<circle cx="191.4" cy="79.8" r=".47"/>
<circle cx="217.3" cy="72.7" r=".47"/>
<circle cx="217.3" cy="75.1" r=".47"/>
<circle cx="217.3" cy="77.4" r=".47"/>
<circle cx="217.3" cy="79.8" r=".47"/>
<circle cx="240.8" cy="72.7" r=".47"/>
<circle cx="240.8" cy="75.1" r=".47"/>
<circle cx="240.8" cy="77.4" r=".47"/>
<circle cx="240.8" cy="79.8" r=".47"/>
<circle cx="80.9" cy="28.1" r=".47"/>
<circle cx="73.8" cy="28.1" r=".47"/>
<circle cx="26.8" cy="28.1" r=".47"/>
<circle cx="26.8" cy="35.2" r=".47"/>
<circle cx="38.6" cy="28.1" r=".47"/>
<circle cx="76.2" cy="100.9" r=".47"/>
<circle cx="66.8" cy="100.9" r=".47"/>
<circle cx="50.3" cy="49.2" r=".47"/>
<circle cx="203.2" cy="77.4" r=".47"/>
<circle cx="229" cy="77.4" r=".47"/>
<circle cx="120.9" cy="176.1" r=".47"/>
<circle cx="120.9" cy="164.3" r=".47"/>
<circle cx="163.2" cy="171.4" r=".47"/>
<circle cx="127.9" cy="176.1" r=".47"/>
<circle cx="127.9" cy="164.3" r=".47"/>
<circle cx="184.4" cy="176.1" r=".47"/>
<circle cx="177.3" cy="176.1" r=".47"/>
<circle cx="139.7" cy="178.4" r=".47"/>
<circle cx="151.4" cy="185.5" r=".47"/>
<circle cx="184.4" cy="164.3" r=".47"/>
<circle cx="219.6" cy="159.6" r=".47"/>
<circle cx="219.6" cy="147.9" r=".47"/>
<circle cx="231.4" cy="147.9" r=".47"/>
<circle cx="231.4" cy="164.3" r=".47"/>
<circle cx="257.3" cy="44.6" r=".47"/>
<circle cx="252.6" cy="77.4" r=".47"/>
<circle cx="238.5" cy="112.7" r=".47"/>
<circle cx="238.5" cy="136.2" r=".47"/>
<circle cx="233.8" cy="112.7" r=".47"/>
<circle cx="109.1" cy="28.1" r=".47"/>
<circle cx="123.2" cy="28.1" r=".47"/>
</g>
<g fill="none" stroke="#800000" stroke-width=".23">
<path d="M196.1 72.7h1M196.1 75.1h1M196.1 79.8h1M197.1 79.1l1.4 .7-1.4 .7zM203.2 77.4h.9M222 72.7h.9M222 75.1h.9M222 79.8h.9M222.9 79.1l1.4 .7-1.4 .7zM229 77.4h1M245.5 72.7h1M245.5 75.1h1"/>
<path d="M245.5 79.8h1M246.5 79.1l1.4 .7-1.4 .7zM252.6 77.4h.9M202.5 85.4h1.4l-.7 1.4zM203.2 84.5v.9M228.3 85.4h1.5l-.8 1.4zM229 84.5v.9M238.5 100v.9M251.9 85.4h1.4l-.7 1.4zM252.6 84.5v.9M224.3 111.5v2.3M224.3 112.7h2.4"/>
<path d="M238.5 136.2v.9M137.3 177.3v2.3M137.3 178.4h2.4M184.4 164.3h.9M183.2 190.2h2.3M184.4 187.8v2.4"/>
</g>
<g fill="none" stroke="#000080" stroke-width=".23">
<path d="M38.6 28.1v9.4M50.3 49.3v9.3M191.4 77.4h11.8M191.4 72.7h4.7M191.4 75.1h4.7M191.4 79.8h4.7M217.3 77.4h11.7M217.3 72.7h4.7M217.3 75.1h4.7M217.3 79.8h4.7M240.8 77.4h11.8M240.8 72.7h4.7"/>
<path d="M240.8 75.1h4.7M240.8 79.8h4.7M226.7 117.4h-9.4v4.7M238.5 112.7h-4.7v4.7M217.3 126.8v4.7h9.4M233.8 131.5v4.7h4.7M139.7 178.4v7.1M151.4 178.4v9.4h25.9M177.3 164.3h7.1v2.4M177.3 176.1h7.1v2.3"/>
</g>
<g fill="#00f" stroke="#00f" stroke-width=".23">
<path d="M145.1 185.5l2.3-2.1v4.2z"/>
<path d="M143.5 189l.7 .7h-.7z"/>
<path d="M145.3 189l.7 .7h-.7z"/>
<path d="M144.9 183.4h.2v4.2h-.2z" fill-rule="evenodd"/>
</g>
<text font-size="3.8" fill="#000080" x="203.2" y="177.5">N2-410-NEW-DB1</text>
<g font-size="2.5" fill="#000080">
<text x="189.1" y="86.2">25A/4V</text>
<text x="215" y="86.2">25A/4V</text>
<text x="238.4" y="86.2">25A/4V</text>
</g>
<g font-size="2.1">
<text x="46.1" y="21.7">1</text>
<text x="113.6" y="21.7">2</text>
<text x="181.1" y="21.7">3</text>
<text x="248.6" y="21.7">4</text>
<text x="204.6" y="31.1">1</text>
<text x="204.6" y="33.5">3</text>
<text x="204.6" y="35.7">5</text>
<text x="212.6" y="31.1">2</text>
<text x="212.6" y="33.5">4</text>
<text x="212.6" y="35.7">6</text>
<text x="204.6" y="38.1">7</text>
<text x="204.6" y="40.5">9</text>
<text x="211.4" y="40.5">10</text>
<text x="212.6" y="38.1">8</text>
<text x="14.3" y="42.8">D</text>
<text x="204.6" y="42.8">11</text>
<text x="204.6" y="45.1">13</text>
<text x="204.6" y="47.5">15</text>
<text x="211.4" y="42.8">12</text>
<text x="211.4" y="45.1">14</text>
<text x="211.4" y="47.5">16</text>
<text x="280.1" y="42.8">D</text>
<text x="204.6" y="49.9">17</text>
<text x="204.6" y="52.2">19</text>
<text x="211.4" y="49.9">18</text>
<text x="211.4" y="52.2">20</text>
<text x="48.8" y="70.6" transform="rotate(-90 48.8 70.6)">8</text>
<text x="51.1" y="70.6" transform="rotate(-90 51.1 70.6)">7</text>
<text x="53.4" y="70.6" transform="rotate(-90 53.4 70.6)">6</text>
<text x="55.8" y="70.6" transform="rotate(-90 55.8 70.6)">5</text>
<text x="48.8" y="76" transform="rotate(-90 48.8 76)">1</text>
<text x="51.1" y="76" transform="rotate(-90 51.1 76)">2</text>
<text x="53.4" y="76" transform="rotate(-90 53.4 76)">3</text>
<text x="55.8" y="76" transform="rotate(-90 55.8 76)">4</text>
<text x="14.3" y="87.5">C</text>
<text x="280.1" y="87.5">C</text>
<text x="210.2" y="122.7">1</text>
<text x="210.2" y="125">2</text>
<text x="210.2" y="127.4">3</text>
<text x="14.3" y="132.1">B</text>
<text x="280.1" y="132.1">B</text>
<text x="225.7" y="157.9">1</text>
<text x="225.7" y="160.3">2</text>
<text x="237.5" y="157.9">1</text>
<text x="237.5" y="160.3">2</text>
<text x="249.3" y="157.9">1</text>
<text x="249.3" y="160.3">2</text>
<text x="14.3" y="176.7">A</text>
<text x="197.3" y="175.5">Title</text>
<text x="280.1" y="176.7">A</text>
<text x="197.3" y="182.6">Size</text>
<text x="209" y="182.6">Number</text>
<text x="256.1" y="182.6">Revision</text>
<text x="197.3" y="189.6">Date:</text>
<text x="197.3" y="192">File:</text>
<text x="198.5" y="186.1">A4</text>
<text x="207.9" y="189.6">7-Jan-2012</text>
<text x="207.9" y="192">D:\变频器\tu20111110\台湾变频器图纸.ddb</text>
<text x="244.3" y="189.6">Sheet</text>
<text x="244.3" y="192">Drawn By:</text>
<text x="250.9" y="189.6">of</text>
<text x="46.1" y="195.5">1</text>
<text x="113.6" y="195.5">2</text>
<text x="181.1" y="195.5">3</text>
<text x="248.6" y="195.5">4</text>
</g>
<g font-size="2.1" fill="#800000">
<text x="22.8" y="28.7">P</text>
<text x="137.8" y="28.7">+5V</text>
<text x="22.6" y="35.7">N</text>
<text x="191.2" y="31.1">+24V</text>
<text x="191.2" y="33.5">+15V</text>
<text x="192.1" y="35.7">+5V</text>
<text x="222.5" y="31.1">24G</text>
<text x="222.5" y="33.5">-15V</text>
<text x="245.8" y="34.6">+15V</text>
<text x="255.4" y="34.6">-15V</text>
<text x="123.7" y="40.5">+15V</text>
<text x="192.9" y="40.5">G1'</text>
<text x="222.5" y="38.1">Us</text>
<text x="222.5" y="40.5">G2'</text>
<text x="192.9" y="42.8">G3'</text>
<text x="192.9" y="45.1">G5'</text>
<text x="192.9" y="47.5">GB</text>
<text x="222.5" y="47.5">CT1</text>
<text x="222.5" y="42.8">G4'</text>
<text x="222.5" y="45.1">G6'</text>
<text x="192.1" y="49.9">CT2</text>
<text x="222.5" y="49.9">CT3</text>
<text x="123.7" y="63.9">-15V</text>
<text x="142.5" y="73.3">Us</text>
<text x="199" y="73.3">+15V</text>
<text x="199" y="75.7">-15V</text>
<text x="224.8" y="73.3">+15V</text>
<text x="224.8" y="75.7">-15V</text>
<text x="248.3" y="73.3">+15V</text>
<text x="248.3" y="75.7">-15V</text>
<text x="206" y="78.1">CT1</text>
<text x="231.9" y="78.1">CT2</text>
<text x="255.4" y="78.1">CT3</text>
<text x="123.7" y="89.8">+24V</text>
<text x="123.7" y="101.5">24G</text>
<text x="238" y="98">P</text>
<text x="107.3" y="105.1">VU+</text>
<text x="133.1" y="108.6">E1</text>
<text x="107.3" y="123.9">VV+</text>
<text x="133.1" y="120.3">VU-</text>
<text x="70.8" y="127.4">V+</text>
<text x="133.1" y="127.4">E3</text>
<text x="18.1" y="132.1">+5V</text>
<text x="68" y="139.1">E2,4,6</text>
<text x="107" y="142.6">VW+</text>
<text x="133.1" y="139.1">VV-</text>
<text x="237.5" y="140.3">P1</text>
<text x="133.1" y="146.1">E5</text>
<text x="200.6" y="148.5">+24V</text>
<text x="71.3" y="150.9">V-</text>
<text x="133.1" y="157.9">VW-</text>
<text x="213.3" y="160.3">24G</text>
<text x="114.6" y="164.9">+5V</text>
<text x="154.3" y="167.3">V+</text>
<text x="175.4" y="162.6">V-</text>
<text x="187.2" y="164.9">P</text>
<text x="166" y="172">G7</text>
<text x="115.2" y="176.7">GB</text>
</g>
<g font-size="2.1" fill="#000080">
<text x="29" y="26.3">FUSE2</text>
<text x="87" y="27.5">IT004B-A</text>
<text x="89.4" y="25.2">TL1</text>
<text x="99.5" y="25.2">D212</text>
<text x="116.2" y="26.6">L201</text>
<text x="203.2" y="27.5">CN204</text>
<text x="29.1" y="34.4">C201</text>
<text x="31.2" y="31.1">2A</text>
<text x="76.2" y="34.4">C227</text>
<text x="81.6" y="32.3">R254</text>
<text x="81.6" y="34.6">100K</text>
<text x="99.5" y="32.3">ES1D</text>
<text x="111.5" y="32">C229</text>
<text x="111.5" y="34.4">220u/10V</text>
<text x="116.2" y="30.8">15uH</text>
<text x="125.6" y="32">C231</text>
<text x="125.6" y="34.4">220u/10V</text>
<text x="135.7" y="32.3">R256</text>
<text x="135.7" y="34.6">200R</text>
<text x="29.1" y="36.7">105/1KV</text>
<text x="40.9" y="36.3">R250</text>
<text x="40.9" y="40">75K</text>
<text x="52.7" y="36.3">R251</text>
<text x="52.7" y="40">75K</text>
<text x="62.8" y="41.7">R252</text>
<text x="76.2" y="36.7">103</text>
<text x="99.5" y="36.9">D213</text>
<text x="250.2" y="41.4">C243</text>
<text x="259.6" y="41.4">C244</text>
<text x="62.8" y="44">75K</text>
<text x="71.5" y="46.1">D209</text>
<text x="99.5" y="44">SR1G</text>
<text x="111.5" y="43.8">C230</text>
<text x="111.5" y="46.1">100u/25V</text>
<text x="121.6" y="44">R258</text>
<text x="121.6" y="46.3">2.7K</text>
<text x="250.2" y="43.8">105</text>
<text x="259.6" y="43.8">105</text>
<text x="52.7" y="48">R253</text>
<text x="52.7" y="51.7">75K</text>
<text x="71.5" y="48.4">R1500F</text>
<text x="33.9" y="57.8">C234</text>
<text x="57.4" y="55">R273</text>
<text x="57.4" y="58.8">30R</text>
<text x="111.5" y="57.8">C228</text>
<text x="121.6" y="55.7">R257</text>
<text x="121.6" y="58.1">300R</text>
<text x="200.8" y="55.5">C226</text>
<text x="200.8" y="57.8">102</text>
<text x="33.9" y="64.9">D215</text>
<text x="33.9" y="60.2">104</text>
<text x="41.7" y="65.1">R263</text>
<text x="66.5" y="60.2">ZD204</text>
<text x="68.9" y="62.5">18V</text>
<text x="74.6" y="60.5">R260</text>
<text x="74.6" y="62.8">10K</text>
<text x="84.4" y="60.2">TR13</text>
<text x="84.4" y="62.5">K1317</text>
<text x="99.5" y="60.5">D211</text>
<text x="111.5" y="60.2">100u/25V</text>
<text x="33.9" y="67.2">1N4148</text>
<text x="41.7" y="67.5">1M</text>
<text x="62.8" y="69.8">R280</text>
<text x="99.5" y="67.5">SR1G</text>
<text x="99.5" y="69.8">D210</text>
<text x="111.5" y="71.5">R255</text>
<text x="130.3" y="71.5">R269</text>
<text x="189.1" y="69.8">CT1</text>
<text x="215" y="69.8">CT2</text>
<text x="238.4" y="69.8">CT3</text>
<text x="62.8" y="72.2">4.7K</text>
<text x="99.5" y="76.9">SR1G</text>
<text x="111.5" y="75.2">100R</text>
<text x="121.6" y="76.9">R268</text>
<text x="130.3" y="75.2">95.3K</text>
<text x="33.9" y="79">D216</text>
<text x="33.9" y="81.3">DIODE</text>
<text x="43.3" y="79">C235</text>
<text x="43.3" y="81.3">105</text>
<text x="64.4" y="83.7">C241</text>
<text x="69.8" y="81.5">R274</text>
<text x="69.8" y="83.9">1K</text>
<text x="76.9" y="81.5">R270R271R272</text>
<text x="76.9" y="83.9">5R6</text>
<text x="81.6" y="83.9">5R6</text>
<text x="86.3" y="83.9">5R6</text>
<text x="121.6" y="79.2">165K</text>
<text x="130.3" y="79">C238</text>
<text x="130.3" y="81.3">104</text>
<text x="205.6" y="81.3">C245</text>
<text x="205.6" y="83.7">681</text>
<text x="231.4" y="81.3">C246</text>
<text x="231.4" y="83.7">681</text>
<text x="254.9" y="81.3">C247</text>
<text x="254.9" y="83.7">681</text>
<text x="40.9" y="86">C233</text>
<text x="40.9" y="88.4">CAP</text>
<text x="52.7" y="86.3">IC201</text>
<text x="52.7" y="88.6">UC3844</text>
<text x="64.4" y="86">472</text>
<text x="71.3" y="86.3">C240</text>
<text x="99.5" y="86.3">D217</text>
<text x="40.9" y="90.3">R261</text>
<text x="40.9" y="94">3.9K</text>
<text x="52.7" y="94.9">R275</text>
<text x="71.3" y="93.3">102</text>
<text x="99.5" y="93.3">FR2G</text>
<text x="111.5" y="93.1">C237</text>
<text x="111.5" y="95.4">220u/35V</text>
<text x="121.6" y="93.3">R267</text>
<text x="121.6" y="95.7">4.7K</text>
<text x="52.7" y="98.7">1.6K</text>
<text x="78.3" y="98">D214</text>
<text x="51.1" y="107.4">R276</text>
<text x="69.2" y="106.9">C239</text>
<text x="78.3" y="105.1">SR1G</text>
<text x="78.6" y="107.2">C232</text>
<text x="99.5" y="105.1">D206</text>
<text x="111.5" y="106.7">R220</text>
<text x="239.6" y="104.8">FUSE1</text>
<text x="239.6" y="107.2">10A</text>
<text x="51.1" y="109.7">1.2K</text>
<text x="69.2" y="109.1">104</text>
<text x="78.6" y="109.5">100u/25V</text>
<text x="99.5" y="112.1">SR1G</text>
<text x="111.5" y="110.4">1.5K</text>
<text x="123" y="111.9">ZD203</text>
<text x="132.7" y="111.9">C209</text>
<text x="228.9" y="109.7">C252</text>
<text x="111.5" y="114.2">C208</text>
<text x="111.5" y="116.6">47u/35V</text>
<text x="123" y="114.2">10V</text>
<text x="132.7" y="114.2">100u/25V</text>
<text x="207.9" y="119.1">CN201</text>
<text x="228.9" y="116.8">104</text>
<text x="239.2" y="116.8">R203</text>
<text x="239.2" y="119.1">5.3R/10W</text>
<text x="26.8" y="125.9">C236</text>
<text x="42.6" y="123.6">PC9</text>
<text x="42.6" y="125.9">NEC2561</text>
<text x="78.3" y="123.9">D207</text>
<text x="99.5" y="123.9">D205</text>
<text x="111.5" y="125.5">R214</text>
<text x="223.9" y="125.7">RLY1</text>
<text x="26.8" y="130.1">R264</text>
<text x="26.8" y="128.3">CAP</text>
<text x="78.3" y="130.9">SR1G</text>
<text x="99.5" y="130.9">SR1G</text>
<text x="111.5" y="129.2">1.5K</text>
<text x="123" y="130.7">ZD202</text>
<text x="132.7" y="130.7">C207</text>
<text x="207.9" y="130.7">RY</text>
<text x="239.2" y="128.5">R204</text>
<text x="239.2" y="130.9">6R/10W</text>
<text x="26.8" y="134">1K</text>
<text x="26.8" y="137.3">R265</text>
<text x="78.6" y="133">C210</text>
<text x="78.6" y="135.3">100u/25V</text>
<text x="111.5" y="133">C206</text>
<text x="111.5" y="135.3">47u/35V</text>
<text x="123" y="133">10V</text>
<text x="132.7" y="133">100u/25V</text>
<text x="25.1" y="142.6">R266</text>
<text x="26.8" y="141">1K</text>
<text x="78.6" y="142.4">C211</text>
<text x="99.5" y="142.6">D204</text>
<text x="25.1" y="145">1K</text>
<text x="33.6" y="145">C242</text>
<text x="78.3" y="147.3">D208</text>
<text x="78.6" y="144.7">100u/25V</text>
<text x="99.5" y="149.7">SR1G</text>
<text x="111.5" y="144.3">R208</text>
<text x="111.5" y="148">1.5K</text>
<text x="123" y="149.5">ZD201</text>
<text x="132.7" y="149.5">C205</text>
<text x="210" y="146.1">FUSE3</text>
<text x="25.1" y="154.4">R277</text>
<text x="33.6" y="152">3.3u</text>
<text x="43" y="151.8">IC202</text>
<text x="43" y="154.1">TL431</text>
<text x="78.3" y="154.4">SR1G</text>
<text x="111.5" y="151.8">C204</text>
<text x="111.5" y="154.1">47u/35V</text>
<text x="123" y="151.8">10V</text>
<text x="132.7" y="151.8">100u/25V</text>
<text x="224.4" y="154.4">CN202</text>
<text x="236.1" y="154.4">CN203</text>
<text x="247.9" y="154.4">CN205</text>
<text x="25.1" y="156.7">1K</text>
<text x="139.4" y="164.4">PC7</text>
<text x="121.6" y="168.5">R248</text>
<text x="121.6" y="170.8">10K</text>
<text x="130.3" y="170.6">C225</text>
<text x="130.3" y="172.9">CAP</text>
<text x="153.8" y="170.1">R247</text>
<text x="153.8" y="173.8">47R</text>
<text x="178.1" y="168.5">R279</text>
<text x="178.1" y="170.8">47K</text>
<text x="186.7" y="170.6">C202</text>
<text x="186.7" y="172.9">1800u</text>
<text x="139.4" y="174.8">NEC2561</text>
<text x="142.1" y="177.1">R201//202</text>
<text x="163.9" y="175.5">R244</text>
<text x="163.9" y="177.9">10K</text>
<text x="127.7" y="185.2">LED101</text>
<text x="142.1" y="180.9">2K</text>
<text x="178.1" y="180.2">R278</text>
<text x="178.1" y="182.6">47K</text>
<text x="186.7" y="182.3">C203</text>
<text x="186.7" y="184.7">1800u</text>
<text x="217.3" y="184.9">http://liheming.jimdo.com</text>
<text x="264.3" y="184.9">V1.0</text>
<text x="125.3" y="186.8">POWER LAMP</text>
<text x="264.3" y="189.6">1/1</text>
<text x="264.3" y="192">李和明</text>
</g>
</svg>
